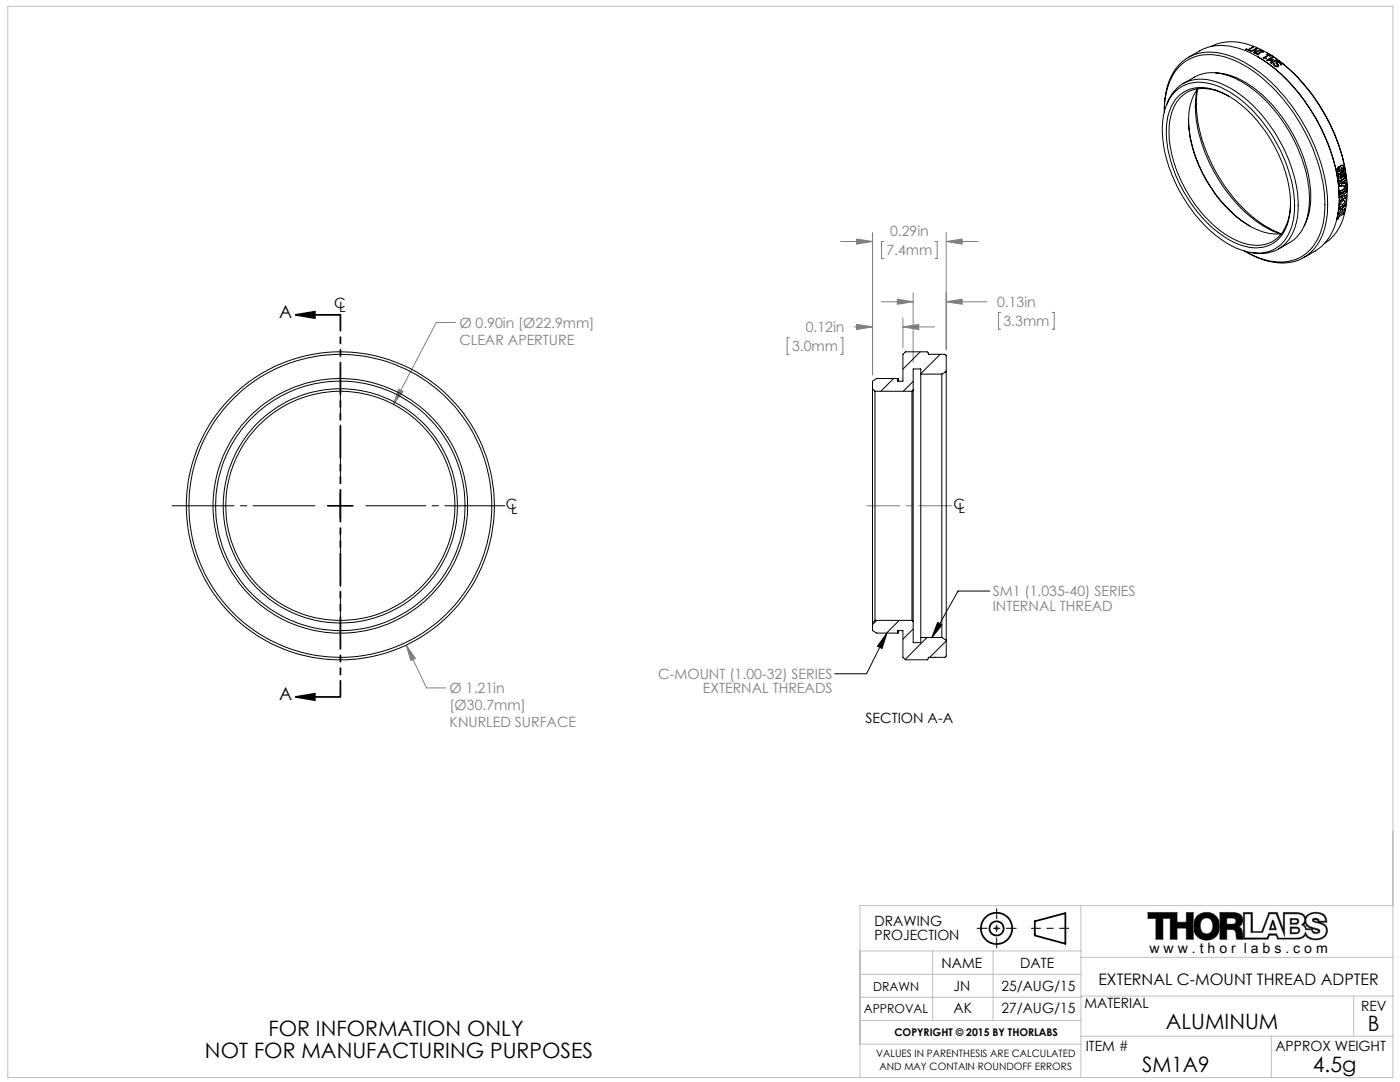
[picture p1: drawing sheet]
<svg xmlns="http://www.w3.org/2000/svg" width="279mm" height="216mm" viewBox="0 0 279 216" stroke-linecap="round" stroke-linejoin="round" font-family="sans-serif">
<g fill="none" stroke="#000" stroke-width=".35">
<path d="M59 62.8h8.9M59 62.8l3.8-.6v1.3zM59 139.1h8.9M59 139.1l3.8-.7v1.3zM206.5 183.8l6.1-1.6v6.1l-6.1-1.6z"/>
<circle cx="198.9" cy="185.2" r="3.1"/>
<circle cx="198.9" cy="185.2" r="1.4"/>
</g>
<g fill="none" stroke="#808080" stroke-width=".2">
<path d="M167.8 48.2h6.3M171 47.7l3.1 .5-3.1 .5zM174.1 46.4v28.4M176.4 48.2h-.5v3.4h.5M179.1 59.7l3.1 .5-3.1 .5zM182.2 58.4v14M186.6 48.2h.4v3.4h-.4M188.8 48.2l3.2-.5v1zM188.8 48.2h6.4M188.8 46.4v23.3M79.6 77.6l.8 .5-1.9 2.6zM90.9 64.3h-3.8l-8.6 16.4"/>
<path d="M157.5 67.4h-.4v3.3h.4M167.8 67.4h.4v3.3h-.4M170.5 65.2h3.6M171 64.7l3.1 .5-3.1 .6zM175.9 60.2h6.3M180.2 65.2l3.2-.5v1.1zM180.2 63.5v5.9M180.2 65.2h.8M183.5 65.2h3M188.8 60.2l3.2-.5v1zM188.8 60.2h8.2M199.7 62.3h-.4v3.4h.4"/>
<path d="M210 62.3h.4v3.4h-.4M81.1 128.7l1.8 2.7-.9 .4zM81.1 128.7l4 8.6h3.8M198.4 185.2h1M198.5 184.9l.7 .7M198.9 184.7v1M199.2 184.9l-.7 .7M229.1 182.1h5.8v1.9h1.8v-1.9h1.5v5.3h-1.5v-2.2h-1.8v2.2h-1.4v-4.1h-1.4v4.1h-1.4v-4.1h-1.6zM239 182.7a2.7 2.7 0 0 1 3.3-.2 2.7 2.7 0 0 1 1 3.1 2.65 2.65 0 0 1-3.2 1.9 2.65 2.65 0 0 1-1.9-3.3l.2-.6zM239.9 183.5a1.21 1.21 0 0 1 1.3-.3 1.21 1.21 0 0 1 .8 1.1 1.49 1.49 0 0 1-1.2 2 1.69 1.69 0 0 1-.9-2.8zM244.8 183.2h1.2a.61 .61 0 0 1 .7 .6 .61 .61 0 0 1-.7 .6h-1.2zM247.2 184.9a1.46 1.46 0 0 0 .8-1.6 1.46 1.46 0 0 0-1.3-1.2h-3.2v5.3h1.3v-1.9h1.3a1.71 1.71 0 0 1 .6 1.7l.1 .2h1.3"/>
<path d="M247.2 184.9a2.41 2.41 0 0 1 .9 2.2v.3M247.2 184.9h.1M248.4 182.4h1.3v3.7h2.3l1.4-3.7h1.3l1.7 4.4v-4.4h2.2a1.26 1.26 0 0 1 1.4 .3 1.26 1.26 0 0 1 .1 1.5l-.4 .3a1.2 1.2 0 0 1 .9 1h1.2a.86 .86 0 0 0 .7 .8 .86 .86 0 0 0 .9-.5l-.1-.3a5.9 5.9 0 0 1-2.5-1.2 1.4 1.4 0 0 1 1.3-2 1.84 1.84 0 0 1 2.4 1.5h-1.2a.73 .73 0 0 0-.6-.6 .73 .73 0 0 0-.8 .4l.1 .3a5.7 5.7 0 0 1 2.5 1.1 1.59 1.59 0 0 1-1.5 2.3 2.11 2.11 0 0 1-2.5-1.4 1.54 1.54 0 0 1-1.8 1.3h-3.5l-.4-.9h-1.6l-.3 .8h-4.5zM253.9 183.6h.2l.6 1.9h-1.4zM254 184.1l.4 1.2h-.8zM257.5 183.3h1.1a.58 .58 0 0 1 .6 .6 .58 .58 0 0 1-.6 .5h-1.1zM257.5 185h1.2a.69 .69 0 0 1 .7 .6 .69 .69 0 0 1-.7 .7h-1.2zM257.7 183.5l1.1 .1 .1 .4-.4 .2h-.8zM257.7 185.2h1a.43 .43 0 0 1 .5 .5 .43 .43 0 0 1-.5 .4h-1zM260.5 184.1a1.57 1.57 0 0 0 1.4 1.2h-1.2l-.5-.8zM262 185.3l1.1 .5a.61 .61 0 0 1-.7 .3 .61 .61 0 0 1-.4-.6zM262.1 183.6a.52 .52 0 0 1 .9 .4z"/>
<path d="M263.3 184h.1M263.3 184h1.5a1.84 1.84 0 0 0-2.2-2 2.32 2.32 0 0 0-2.1 1.1 1.76 1.76 0 0 0-2.1-1h-2.3v3.3l-1.2-3.3h-1.7l-1.4 3.8h-1.8l-.1-3.8h-1.8v5.3M263.3 184a1.72 1.72 0 0 1 1.6 1.8 1.72 1.72 0 0 1-1.6 1.7 2.53 2.53 0 0 1-2.8-1 1.59 1.59 0 0 1-1.6 .9h-3.9l-.3-.8h-1.3l-.4 .8h-4.9"/>
</g>
<path d="M205.8 185.2h7.5" fill="none" stroke="#000" stroke-width=".2" stroke-dasharray="15.2 1.3 1.3 1.3" stroke-dashoffset="13.4"/>
<path d="M195 185.2h7.8M198.9 181.3v7.8" fill="none" stroke="#000" stroke-width=".2" stroke-dasharray="15.2 1.3 1.3 1.3" stroke-dashoffset="13.2"/>
<g fill="none" stroke="#c0c0c0" stroke-width=".2">
<path d="M1.6 1.3h276.4v213.7h-276.4zM171.6 189.8h44.1M171.6 199h44.1M171.6 194.4h44.1M186.1 189.8v13.8M198.2 189.8v13.8M215.7 198.8h62.3M215.7 180.7v34.3M215.7 191h62.3M270.2 198.8v8M278 180.7h-106.4v34.3M171.6 203.6h44.1"/>
<path d="M171.6 208.4h44.1M215.7 206.8h62.3M253.7 206.8v8.2"/>
</g>
<path d="M240 183.5a1.27 1.27 0 0 1 1.5-.2 1.27 1.27 0 0 1 .5 1.4 1.28 1.28 0 0 1-.6 1.5 1.28 1.28 0 0 1-1.5-.3 2.12 2.12 0 0 1 .1-2.4zM239 182.7a2.83 2.83 0 0 0-.6 3.4 2.83 2.83 0 0 0 3.2 1.4 2.79 2.79 0 0 0 1.7-3.7 2.79 2.79 0 0 0-3.7-1.5zM229.1 182.1h5.8v1.9h1.8v-1.9h1.5v5.3h-1.5v-2.2h-1.8v2.2h-1.4v-4.1h-1.4v4.1h-1.4v-4.1h-1.6zM243.5 182.1h2.7a1.53 1.53 0 0 1 1.7 .9 1.53 1.53 0 0 1-.7 1.9l.5 .4 .2 .3 .2 1.8h-1.3l-.2-1.4-.5-.5h-1.3v1.9h-1.3zM244.8 183.2v1.2h1.4l.4-.4v-.5l-.3-.3zM262.1 183.6h.5a.24 .24 0 0 1 .3 0 .24 .24 0 0 1 0 .3l-.6-.1zM260.5 184.1a1.57 1.57 0 0 0 1.4 1.2h-1.2l-.2-.5a.4 .4 0 0 1 0-.7zM248.1 182.1v5.3h4.9l.4-.8h1.3l.3 .8h3.9a1.64 1.64 0 0 0 1.6-.9 2.71 2.71 0 0 0 3.7 .6 1.66 1.66 0 0 0 .7-1.9 1.66 1.66 0 0 0-1.6-1.2h1.5a1.88 1.88 0 0 0-2.4-2 2.15 2.15 0 0 0-1.9 1.1v-.2a1.84 1.84 0 0 0-2.1-.8h-2.3v3.3l-1.2-3.3h-1.7l-1.4 3.8h-1.8l-.1-3.8zM248.4 182.4h1.3v3.7h2.3l1.4-3.7h1.3l1.7 4.4v-4.4h2.2a1.32 1.32 0 0 1 1.7 1.3l-.1 .4-.5 .4 .2 .1a1.14 1.14 0 0 1 .7 .9h1.2v.4a.85 .85 0 0 0 .9 .4 .85 .85 0 0 0 .7-.6l-.2-.3-.6-.2a2.02 2.02 0 0 1-1.9-1.3 1.53 1.53 0 0 1 1.7-1.7 1.7 1.7 0 0 1 2.1 1.6h-1.2l-.2-.4-.5-.2-.5 .1-.2 .2a.43 .43 0 0 0 .1 .4 .43 .43 0 0 0 .5 .1l.3 .1a1.75 1.75 0 0 1 1.9 1.5 1.83 1.83 0 0 1-2.4 1.7 1.75 1.75 0 0 1-1.8-1.4 1.54 1.54 0 0 1-1.8 1.3h-3.5l-.4-.9h-1.6l-.3 .8h-4.5zM262 185.3l.6 .2a.34 .34 0 0 1 .4 .5l-.4 .1-.4-.2-.2-.2zM253.9 183.6l-.6 1.9h1.4l-.6-1.9zM254 184.1l.4 1.2h-.8zM257.5 183.3h1.4l.3 .3v.5l-.5 .3h-1.2zM257.7 183.5v.7h1l.2-.3-.1-.3zM257.5 185h1.6l.3 .5-.1 .6-.5 .2h-1.3zM257.7 185.2v.9h1.1l.4-.3v-.3l-.3-.3z" fill-rule="evenodd" fill="#000"/>
<path d="M67.9 98.4v5.1M65.4 100.9h5M197.6 117.9h-6.4l-5.2 9.3M177 126.3l-4.1 8.1h-6.3M177 126.3l-1 3.1-.9-.5zM187.1 124.2l.9 .5-2 2.5z" fill="none" stroke="#000" stroke-width=".2"/>
<path d="M67.9 95.8v-20.8M67.9 106v20.8" fill="none" stroke="#000" stroke-width=".2" stroke-dasharray="15.2 1.3 1.3 1.3" stroke-dashoffset="6.7"/>
<path d="M62.9 100.9h-28.5" fill="none" stroke="#000" stroke-width=".2" stroke-dasharray="15.2 1.3 1.3 1.3" stroke-dashoffset="2.9"/>
<path d="M73 100.9h27.7" fill="none" stroke="#000" stroke-width=".2" stroke-dasharray="15.2 1.3 1.3 1.3" stroke-dashoffset="3.3"/>
<path d="M67.9 62.8v76.2" fill="none" stroke="#000" stroke-width=".35" stroke-dasharray="6.3 1.3 1.3 1.3 1.3 1.3" stroke-dashoffset="3.2"/>
<path d="M173 100.9h17" fill="none" stroke="#808080" stroke-width=".2" stroke-dasharray="15.2 1.3 1.3 1.3" stroke-dashoffset="8.6"/>
<g fill="#000">
<path d="M59 62.8l3.8-.6v1.3zM59 139.1l3.8-.7v1.3z"/>
<path d="M187.1 124.2l.9 .5-2 2.5zM177 126.3l-1 3.1-.9-.5z"/>
</g>
<path d="M81.1 128.7l.9 3.1 .9-.4zM79.6 77.6l-1.1 3.1 1.9-2.6zM171 47.7l3.1 .5-3.1 .5zM188.8 48.2l3.2-.5v1zM171 64.7l3.1 .5-3.1 .6zM180.2 65.2l3.2-.5v1.1zM179.1 59.7l3.1 .5-3.1 .5zM188.8 60.2l3.2-.5v1z" fill="#808080"/>
<g fill="none" stroke="#000" stroke-width=".2">
<path d="M234.4 18.4a7.7 7.7 0 0 1 8.6-1.3 25.4 25.4 0 0 1 12.2 12.2 23.8 23.8 0 0 1 3 14.3 7.6 7.6 0 0 1-5.1 6.6 10.5 10.5 0 0 1-8.3-1.7 29.4 29.4 0 0 1-12.8-22.4 10.8 10.8 0 0 1 2.4-7.7zM234.8 19.6a7 7 0 0 1 8.1-1.5 22.5 22.5 0 0 1 10.9 10 23.3 23.3 0 0 1 3.6 15 6.9 6.9 0 0 1-5.8 6.3 12 12 0 0 1-8.7-3.2 27.6 27.6 0 0 1-10.1-19.9 10.4 10.4 0 0 1 2-6.7zM235.4 12.8a9.1 9.1 0 0 1 9.8-1.8 26.1 26.1 0 0 1 12 9.3 35.3 35.3 0 0 1 7.8 20.6 13 13 0 0 1-3.2 9.3 9.1 9.1 0 0 1-9.4 1.7l-1.5-.5-2.5-1.3a12.1 12.1 0 0 0 10.3 1.6 9.6 9.6 0 0 0 5.5-8 29.2 29.2 0 0 0-3.6-17.1 32.9 32.9 0 0 0-13.4-14.1 10.9 10.9 0 0 0-9.7-.8 9.5 9.5 0 0 0-4.9 7.5l-.2 3.1a13.2 13.2 0 0 1 3-9.5zM236.1 16.7l2.2-1.3a8.7 8.7 0 0 1 8.3 .3 27.8 27.8 0 0 1 12.5 14.2 21.4 21.4 0 0 1 1.6 14 8 8 0 0 1-3.3 4.5l-2.2 1.3M237.1 11.5l2.3-1.3a10 10 0 0 1 8.8-.2 30.2 30.2 0 0 1 13.9 12.9 32.1 32.1 0 0 1 5.1 18.7 10.9 10.9 0 0 1-4.7 8.5l-2.3 1.3M238.9 17.9a25 25 0 0 0 3.2 16 27.3 27.3 0 0 0 12.1 12.3l1.3 .5M239 17.7a24.9 24.9 0 0 0 2.9 15.2 28.6 28.6 0 0 0 12.5 13.2l1.3 .5a12.5 12.5 0 0 1-9.2-3.6 27 27 0 0 1-9.3-18.9 10.2 10.2 0 0 1 1.8-6.4zM241.7 9.3a10.3 10.3 0 0 1 9.2 .2 31 31 0 0 1 13.6 13.5 30.5 30.5 0 0 1 4.2 17.9 10.2 10.2 0 0 1-4.3 7.6M242.6 14.5a16.3 16.3 0 0 1 10.7 5.8 29 29 0 0 1 8.3 19.7l-.1 1a11.3 11.3 0 0 1-1.2 4.1M245.3 19.2a8.6 8.6 0 0 0-8.5-.7 8.3 8.3 0 0 0-3.5 7.3 26 26 0 0 0 6.7 16.9 17.3 17.3 0 0 0 9.6 6.2 6.4 6.4 0 0 0 7.5-5.3l.4-1.8 .1-1.3M248.6 9.8l.5 .1 1.1-.5-1 .5 .4 .2-.1 .1zM249.6 10.2l1.1-.6 .2 .1-.5 .8 1-.6 .1 .1-1.1 .6-.2-.1 .4-.7-.8 .5z"/>
<path d="M250.7 10.7h.2l.9-.5h-.2l.6 .1h-.3l-.8 .5 .1 .1h-.1zM251 11.3a35.6 35.6 0 0 1 14.9 19.7l.8 3.3 .4 2.6 .2 2.6M252.1 11.5l1-.5-.3-.2 .7 .3-.3-.1-.7 .5 .1 .2zM252.8 12l1.1-.6 .1 .1-.9 .5 .9-.2-.2 .7 .9-.6 .1 .1-1.1 .6-.2-.1 .4-.5-.9 .1zM252.8 10.5a33.8 33.8 0 0 1 13.6 16.4 28.9 28.9 0 0 1 2.5 11.4M254.1 12.8l.1-.1 .3 .4 .4 .1 .1-.2-.3-.3a.38 .38 0 0 1 .2-.4 .38 .38 0 0 1 .5 .2l.4 .4h-.2l-.2-.3-.4-.2-.2 .2 .3 .3a.34 .34 0 0 1-.1 .5 .34 .34 0 0 1-.5-.2zM254.2 12.7h.1M232.8 20.9a7.1 7.1 0 0 1 9.4-4.7 22.5 22.5 0 0 1 11.7 9.4 27.6 27.6 0 0 1 5.1 16.5 8.8 8.8 0 0 1-4.4 7.9 8 8 0 0 1-4.7 .4M237.2 24a27 27 0 0 0 12.2 21.1M267 33.5l.2-.1v.9l.2-.2a.93 .93 0 0 1 .3-1.1 .77 .77 0 0 1 .2 1.4 .45 .45 0 0 1 .5 .2 .45 .45 0 0 1 0 .4l.1 .9-.2 .2v.3l.1 .2 .2-.1v1.4l-1.2 .7v-.4l1-.5v-.2l-.1-.5-1 .1v-.4l1.1-1.2-1.2 .7v-.6a.46 .46 0 0 1-.1-.6 .46 .46 0 0 1 .6-.2l.2-.4v-.9h-.2v.2a.63 .63 0 0 1-.6 1l-.2-.7zM267.2 33.9l.1 .3zM267.3 33.8l-.1-.5-.3 .3a.94 .94 0 0 0 .3 1.2l-.1 .3 .1 1.2 .8-.5-.8 .9 .1 .5 1-.1v.5l-1 .6 .1 .5 1.2-.7-.5 .6"/>
<path d="M267.3 33.8a.54 .54 0 0 1 .1-.7 .54 .54 0 0 1 .7 0l.2 .3-.1 .9a2.86 2.86 0 0 1 .2 2.1l.2 .1 .1 1.8a.76 .76 0 0 0-.5 .9l.5-.3v.4l-1.4 .8 .1-.7a.59 .59 0 0 1 .1-.6 .59 .59 0 0 1 .6-.2M267.3 33.9h.1M267.5 35.1l.1-.1 .2 .3v.2l-.3 .2zM267.5 35.2l.1-.1 .1 .1-.2 .3zM267.7 39l.2-.1v.4l-.3 .2zM267.7 36.7l.5-.5v.4zM267.7 34l.1 .4-.2 .3-.1-.1zM267.8 33.5l.1 .3-.2 .2zM267.8 36.6l.3-.3v.2zM267.9 34.8a.29 .29 0 0 1 .3 .1 .29 .29 0 0 1 .1 .3l-.4 .2zM268 34.8h.1l.1 .2-.2 .3zM268 39.7h.1"/>
<path d="M268 39.7l-.6 .7a.52 .52 0 0 0 .2 .9l.3-.2M268 39.7a.44 .44 0 0 1 .6 0 .44 .44 0 0 1 0 .6l-.3 .5-.4 .3M268.1 38.6h.1M267.2 41.6l1.4-.8-.1 .3-.5 .4-.1 .2v.2l.5-.3v.4l-1.1 .6-.1 .3 1.1-.6-.1 .4-1 .6-.1 .4-.4 .2 .4-1.5 .5-.3 .1-.5-.5 .3zM267.8 40.2l.3-.2a.27 .27 0 0 1 .3 .2 .27 .27 0 0 1-.2 .3l-.4 .4a.27 .27 0 0 1-.3-.3 .27 .27 0 0 1 .2-.3zM267.9 41.1h.1M174.1 77.6v46.7M174.1 77.6l.5 .5M174.6 78.1v45.7M174.6 78.1h7.4M178.3 75.5l-2.5 2.6M179.2 75.5v.6"/>
<path d="M179.2 75.5h-4.2l-.9 .6v1.5M182 78.1v45.7M182.2 76.1l-1.9 2M182.2 77.8v46.2M182.2 77.8l-.2 .3M183.7 70.2l-3.5 3.5M183.8 74.6v52.6M183.8 74.6v-1h-1.6v4.2M183.8 74.6h4.2M187.6 70.7l-3.8 3.9M188 74.6v52.6M188.8 74l-.3 .3"/>
<path d="M188.8 74.2v53.5M188.8 74.2v-3.2l-.2-.3h-3.3v-.3l-.3-.2h-4.3l-.5 .5v5.4h-1M188.8 74.2l-.8 .4M174.1 124.3v1.5l.9 .5h4.2M174.6 123.8l-.5 .5M174.6 123.8h7.4M175 123.8l-.9 .8M179.2 125.8v.5M179.2 125.8h1v5.4l.5 .5h4.3l.3-.3v-.2h3.3l.2-.3v-3.2M179.5 123.8l-2.6 2.5M182 123.8l.2 .2M182.2 125.5l-2 2"/>
<path d="M182.2 124v4.2h1.6v-1M183.8 127.2h4.2M185 127.2l-4.3 4.4M188 127.2l.8 .5M188.8 127.9l-3.2 3.3"/>
<circle cx="67.9" cy="100.9" r="22.9"/>
<circle cx="67.9" cy="100.9" r="25.4"/>
<circle cx="67.9" cy="100.9" r="30.2"/>
<circle cx="67.9" cy="100.9" r="23.4"/>
<circle cx="67.9" cy="100.9" r="30.7"/>
<circle cx="67.9" cy="100.9" r="24.9"/>
</g>
<g font-size="4.2">
<text x="53.6" y="206.8">FOR INFORMATION ONLY</text>
<text x="232.6" y="205.3">ALUMINUM</text>
<text x="273" y="205.8">B</text>
<text x="40.9" y="211">NOT FOR MANUFACTURING PURPOSES</text>
<text x="227.9" y="213.9">SM1A9</text>
<text x="262" y="213.9">4.5g</text>
</g>
<g font-size="3.5">
<text x="55.7" y="63.4">A</text>
<text x="55.7" y="139.6">A</text>
</g>
<text font-size="3.2" x="219.2" y="196.5">EXTERNAL C-MOUNT THREAD ADPTER</text>
<g font-size="2.8" fill="#808080">
<text x="177.6" y="47.1">0.29in</text>
<text x="176.9" y="50.9">7.4mm</text>
<text x="91.7" y="65.4">Ø 0.90in [Ø22.9mm]</text>
<text x="199" y="61.3">0.13in</text>
<text x="200.3" y="65.1">3.3mm</text>
<text x="91.7" y="68.8">CLEAR APERTURE</text>
<text x="158.1" y="70.1">3.0mm</text>
<text x="160.8" y="66.3">0.12in</text>
<text x="198.1" y="119">SM1 (1.035-40) SERIES</text>
<text x="198.1" y="121.8">INTERNAL THREAD</text>
<text x="131.4" y="135.5">C-MOUNT (1.00-32) SERIES</text>
<text x="89.7" y="138.3">Ø 1.21in</text>
<text x="89.7" y="141.7">[Ø30.7mm]</text>
<text x="140.3" y="138.3">EXTERNAL THREADS</text>
<text x="89.7" y="145">KNURLED SURFACE</text>
</g>
<g font-size="2.8">
<text x="66.7" y="61.4">C</text>
<text x="67.7" y="62.2">L</text>
<text x="101" y="101.7">C</text>
<text x="190.3" y="101.6">C</text>
<text x="102" y="102.5">L</text>
<text x="191.3" y="102.4">L</text>
<text x="172.7" y="144.2">SECTION A-A</text>
<text x="174.5" y="184.8">DRAWING</text>
<text x="174.5" y="187.6">PROJECTION</text>
<text x="229.4" y="190.2">w w w . t h o r l a b s . c o m</text>
<text x="187.9" y="193.2">NAME</text>
<text x="190.3" y="197.7">JN</text>
<text x="199.9" y="197.7">25/AUG/15</text>
<text x="203.6" y="193.2">DATE</text>
<text x="190.3" y="202.2">AK</text>
<text x="199.9" y="202.2">27/AUG/15</text>
<text x="216.4" y="201.2">MATERIAL</text>
<text x="271.6" y="201.8">REV</text>
<text x="216.7" y="209.7">ITEM #</text>
<text x="254.5" y="209.7">APPROX WEIGHT</text>
</g>
<g font-size="2.5">
<text x="174.2" y="197.7">DRAWN</text>
<text x="172.4" y="202.2">APPROVAL</text>
</g>
<text font-size="2.1" x="178.5" y="206.8">COPYRIGHT © 2015 BY THORLABS</text>
<g font-size="2">
<text x="174.8" y="211">VALUES IN PARENTHESIS ARE CALCULATED</text>
<text x="175.5" y="213.5">AND MAY CONTAIN ROUNDOFF ERRORS</text>
</g>
</svg>
